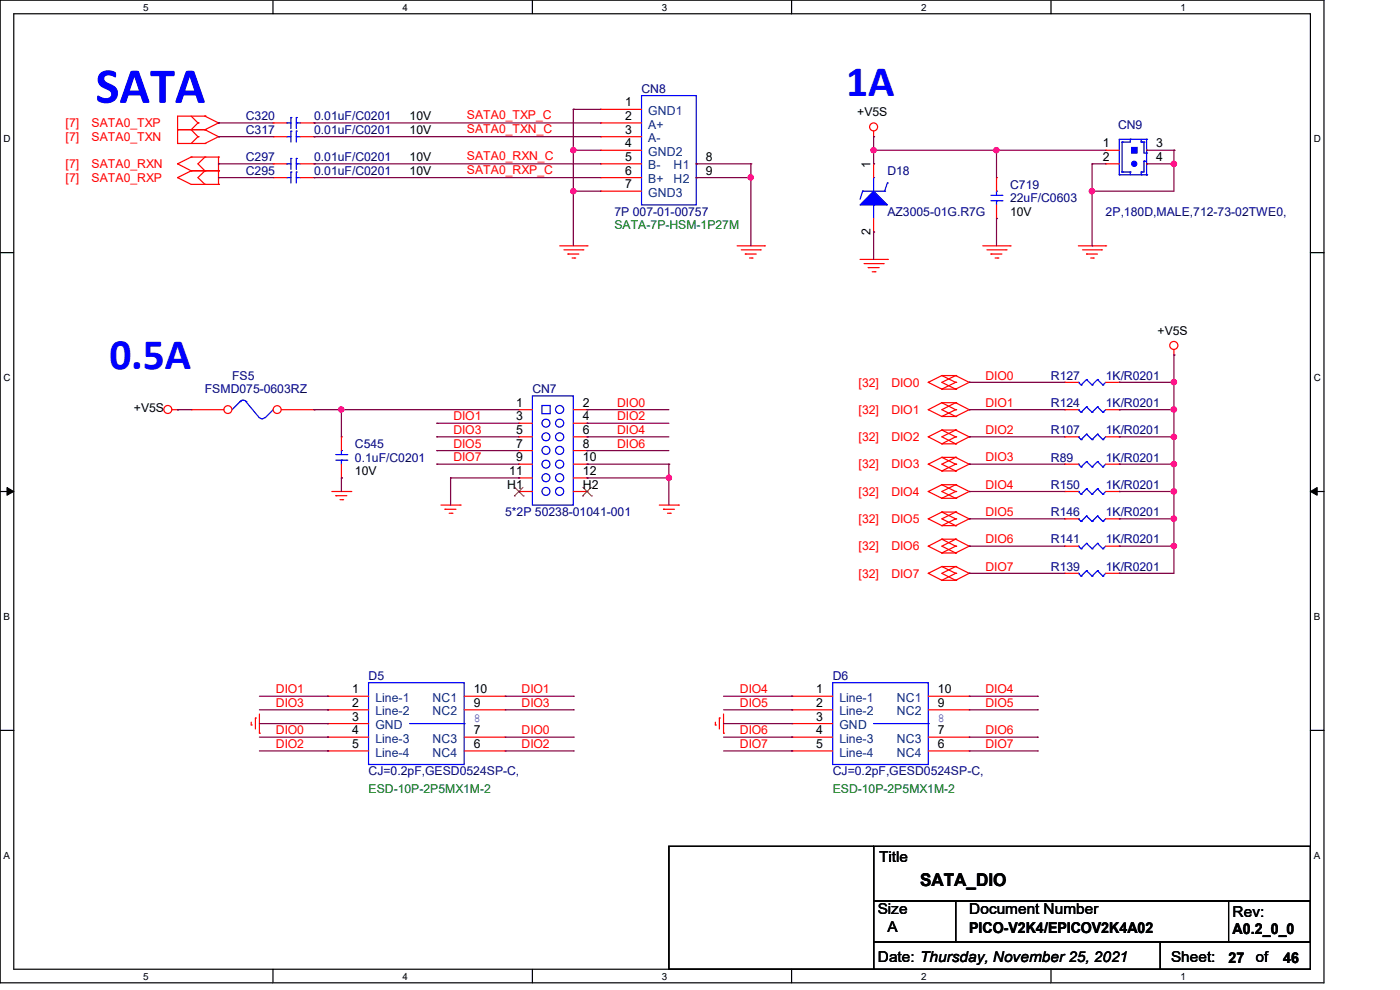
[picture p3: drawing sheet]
<svg xmlns="http://www.w3.org/2000/svg" width="297mm" height="210mm" viewBox="0 0 297 210" stroke-linecap="round" stroke-linejoin="round" font-family="sans-serif">
<path d="M0 0h280.9v208.5h-280.9zM2.9 2.9h275.1v202.7h-275.1z" fill="none" stroke="#000" stroke-width=".25"/>
<g fill="#fff">
<path d="M30.4 .3h1.1v2.4h-1.1z"/>
<path d="M30.4 205.9h1.1v2.3h-1.1z"/>
</g>
<path d="M57.9 0v2.9M57.9 205.6v2.9" fill="none" stroke="#000" stroke-width=".25"/>
<g fill="#fff">
<path d="M85.4 .3h1.1v2.4h-1.1z"/>
<path d="M85.4 205.9h1.1v2.3h-1.1z"/>
</g>
<path d="M112.9 0v2.9M112.9 205.6v2.9" fill="none" stroke="#000" stroke-width=".25"/>
<g fill="#fff">
<path d="M140.4 .3h1.2v2.4h-1.2z"/>
<path d="M140.4 205.9h1.2v2.3h-1.2z"/>
</g>
<path d="M167.9 0v2.9M167.9 205.6v2.9" fill="none" stroke="#000" stroke-width=".25"/>
<g fill="#fff">
<path d="M195.4 .3h1.2v2.4h-1.2z"/>
<path d="M195.4 205.9h1.2v2.3h-1.2z"/>
</g>
<path d="M223 0v2.9M223 205.6v2.9" fill="none" stroke="#000" stroke-width=".25"/>
<g fill="#fff">
<path d="M250.4 .3h1.2v2.4h-1.2z"/>
<path d="M250.4 205.9h1.2v2.3h-1.2z"/>
<path d="M.8 28.2h1.4v2.4h-1.4z"/>
<path d="M278.7 28.2h1.5v2.4h-1.5z"/>
<path d="M.8 78.9h1.4v2.3h-1.4z"/>
<path d="M278.7 78.9h1.5v2.3h-1.5z"/>
</g>
<path d="M0 53.6h2.9M278 53.6h2.9" fill="none" stroke="#000" stroke-width=".25"/>
<g fill="#fff">
<path d="M.8 129.6h1.3v2.3h-1.3z"/>
<path d="M278.7 129.6h1.4v2.3h-1.4z"/>
</g>
<path d="M0 104.3h2.9M278 104.3h2.9" fill="none" stroke="#000" stroke-width=".25"/>
<path d="M1.5 103.4l1.4 .9-1.4 .8zM278 104.3l1.4-.9v1.7z" fill="#000" stroke="#000" stroke-width=".21"/>
<g fill="#fff">
<path d="M.8 180.3h1.3v2.3h-1.3z"/>
<path d="M278.7 180.3h1.4v2.3h-1.4z"/>
</g>
<path d="M0 154.9h2.9M278 154.9h2.9M141.9 179.5h43.4v26.1h-43.4zM185.3 179.5h92.7v11.6h-92.7zM185.3 191.1h17.4v8.7h-17.4zM185.3 199.8h60.9v5.8h-60.9zM202.7 191.1h75.3v8.7h-75.3zM246.2 199.8h31.8v5.8h-31.8zM260.6 191.1h17.4v8.7h-17.4z" fill="none" stroke="#000" stroke-width=".25"/>
<g fill="none" stroke="#f00" stroke-width=".25">
<path d="M37.7 27.5h.1M37.7 30.4h.1M37.7 34.8h.1M37.7 37.7h.1M37.7 27.5h5.8M37.7 30.4h5.8M37.7 34.8l2.9 1.4M37.7 37.7l2.9 1.4h5.8M40.6 33.3h.1M40.6 36.2h.1M40.6 24.6l1.4 1.5M40.6 36.2h5.8"/>
<path d="M40.6 33.3l-2.9 1.5M40.6 33.3h5.8M40.6 36.2l-2.9 1.5M42 26.1h.1M42 29h.1M42 26.1l-1.4 1.4 1.4 1.5M42 29l-1.4 1.4M43.5 24.6h.1M43.5 27.5h.1M43.5 30.4h.1M43.5 36.2h.1M43.5 33.3h.1"/>
<path d="M43.5 39.1h.1M43.5 24.6h-5.8v5.8M43.5 24.6l2.9 1.5M43.5 27.5l2.9 1.5M43.5 33.3l-1.5 1.5 1.5 1.4M43.5 36.2l-1.5 1.5 1.5 1.4M46.4 26.1h.1M46.4 29h.1M46.4 36.2h.1M46.4 33.3h.1M46.4 39.1h.1M46.4 26.1l-2.9 1.4"/>
<path d="M46.4 29l-2.9 1.4M46.4 33.3v5.8M185.3 29h.1M185.3 27.8v1.2M118.7 52.2h5.8M119.6 53h4.1M120.5 53.9h.1M120.5 53.9h2.3M121.4 54.7h.5M121.9 54.7h.1M123.7 53h.1M124.5 52.2h.1"/>
<path d="M156.4 52.2h5.8M157.3 53h4M158.1 53.9h.1M158.1 53.9h2.3M159 54.7h.6M159.6 54.7h.1M161.3 53h.1M162.2 52.2h.1M182.5 55h5.8M183.3 55.9h4.1M184.2 56.8h.1M184.2 56.8h2.3"/>
<path d="M185 57.7h.6M185.6 57.7h.1M187.4 55.9h.1M188.3 55h.1M208.5 52.2h5.8M209.4 53h4M210.2 53.9h.1M210.2 53.9h2.4M211.1 54.7h.6M211.7 54.7h.1M213.4 53h.1M214.3 52.2h.1"/>
<path d="M228.8 52.2h5.8M229.7 53h4M230.5 53.9h.1M230.5 53.9h2.3M231.4 54.7h.5M231.9 54.7h.1M233.7 53h.1M234.6 52.2h.1M199.8 79.7h.1M199.8 79.7h2.9M199.8 79.7l-2.9 1.4M199.8 79.7l2.9 1.4"/>
<path d="M202.7 79.7h.1M202.7 79.7l2.9 1.4M202.7 79.7l-2.9 1.4 2.9 1.4M249 75.3h.1M249 74.2v1.1M36.5 86.9h1.2M37.7 86.9h.1M196.9 81.1h.1M196.9 86.9h.1M196.9 92.7h.1M196.9 98.5h.1M196.9 81.1l2.9 1.4"/>
<path d="M196.9 86.9l2.9 1.4M196.9 92.7l2.9 1.4M196.9 98.5l2.9 1.4M199.8 82.5h.1M199.8 85.4h.1M199.8 88.3h.1M199.8 91.2h.1M199.8 94.1h.1M199.8 97h.1M199.8 99.9h.1M199.8 82.5h2.9M199.8 85.4h2.9"/>
<path d="M199.8 85.4l-2.9 1.5M199.8 88.3h2.9M199.8 85.4l2.9 1.5M199.8 91.2h2.9M199.8 91.2l-2.9 1.5M199.8 94.1h2.9M199.8 91.2l2.9 1.5M199.8 97h2.9M199.8 97l-2.9 1.5M199.8 99.9h2.9M199.8 97l2.9 1.5M202.7 82.5h.1"/>
<path d="M202.7 81.1h.1M202.7 88.3h.1M202.7 85.4h.1M202.7 86.9h.1M202.7 94.1h.1M202.7 91.2h.1M202.7 92.7h.1M202.7 99.9h.1M202.7 97h.1M202.7 98.5h.1M202.7 81.1l-2.9 1.4M202.7 85.4l2.9 1.5"/>
<path d="M202.7 85.4l-2.9 1.5 2.9 1.4M202.7 86.9l-2.9 1.4M202.7 91.2l2.9 1.5M202.7 91.2l-2.9 1.5 2.9 1.4M202.7 92.7l-2.9 1.4M202.7 97l2.9 1.5M202.7 97l-2.9 1.5 2.9 1.4M202.7 98.5l-2.9 1.4M205.6 81.1h.1M205.6 86.9h.1M205.6 92.7h.1M205.6 98.5h.1"/>
<path d="M205.6 81.1l-2.9 1.4M205.6 86.9l-2.9 1.4M205.6 92.7l-2.9 1.4M205.6 98.5l-2.9 1.4M70.4 104.3h4M71.2 105.2h.1M71.2 105.2h2.4M72.1 106h.6M72.7 106h.1M74.4 104.3h.1M93.6 107.1h4M94.4 108h.1"/>
<path d="M94.4 108h2.3M95.3 108.9h.6M95.9 108.9h.1M97.6 107.1h.1M139.9 107.1h4M140.8 108h.1M140.8 108h2.3M141.6 108.9h.6M142.2 108.9h.1M143.9 107.1h.1M196.9 104.3h.1M196.9 110.1h.1"/>
<path d="M196.9 115.9h.1M196.9 104.3l2.9 1.4M196.9 110.1l2.9 1.4M196.9 115.9l2.9 1.4M199.8 102.8h.1M199.8 105.7h.1M199.8 108.6h.1M199.8 111.5h.1M199.8 114.4h.1M199.8 117.3h.1M199.8 102.8h2.9M199.8 102.8l-2.9 1.5"/>
<path d="M199.8 105.7h2.9M199.8 102.8l2.9 1.5M199.8 108.6h2.9M199.8 108.6l-2.9 1.5M199.8 111.5h2.9M199.8 108.6l2.9 1.5M199.8 114.4h2.9M199.8 114.4l-2.9 1.5M199.8 117.3h2.9M199.8 114.4l2.9 1.5M202.7 105.7h.1M202.7 102.8h.1"/>
<path d="M202.7 104.3h.1M202.7 111.5h.1M202.7 108.6h.1M202.7 110.1h.1M202.7 117.3h.1M202.7 114.4h.1M202.7 115.9h.1M202.7 102.8l2.9 1.5M202.7 102.8l-2.9 1.5 2.9 1.4M202.7 104.3l-2.9 1.4M202.7 108.6l2.9 1.5M202.7 108.6l-2.9 1.5 2.9 1.4"/>
<path d="M202.7 110.1l-2.9 1.4M202.7 114.4l2.9 1.5M202.7 114.4l-2.9 1.5 2.9 1.4M202.7 115.9l-2.9 1.4M205.6 104.3h.1M205.6 110.1h.1M205.6 115.9h.1M205.6 104.3l-2.9 1.4M205.6 110.1l-2.9 1.4M205.6 115.9l-2.9 1.4M196.9 121.6h.1M196.9 121.6l2.9 1.5"/>
<path d="M199.8 120.2h.1M199.8 123.1h.1M199.8 120.2h2.9M199.8 120.2l-2.9 1.4M199.8 123.1h2.9M199.8 120.2l2.9 1.4M202.7 123.1h.1M202.7 120.2h.1M202.7 121.6h.1M202.7 120.2l2.9 1.4M202.7 120.2l-2.9 1.4 2.9 1.5M202.7 121.6l-2.9 1.5"/>
<path d="M205.6 121.6h.1M205.6 121.6l-2.9 1.5M53.3 153.8h.1M53.3 153.2v.6M54.2 152.3h.1M54.2 152.3v2.3M55 155.5h.1M55 151.5v4M151.8 153.8h.1M151.8 153.2v.6M152.6 152.3h.1M152.6 152.3v2.3"/>
<path d="M153.5 155.5h.1M153.5 151.5v4"/>
<circle cx="185.3" cy="26.9" r=".85"/>
<circle cx="249" cy="73.3" r=".86"/>
<circle cx="35.6" cy="86.9" r=".85"/>
</g>
<path d="M50.9 85.1l.7-.2 .6 .2M51 85.2h.1M51 85.2l-1.8 1.7M52.2 85.2h.1M52.2 85.2l2.8 3.4M56.1 88.6a.58 .58 0 0 1-1 0M58 86.9h.1M58 86.9l-1.8 1.7" fill="none" stroke="#00f" stroke-width=".25"/>
<circle cx="48.4" cy="86.9" r=".84" fill="#fff" stroke="#f00" stroke-width=".25"/>
<path d="M40.6 86.9h.1M40.6 86.9h6.9" fill="none" stroke="#f00" stroke-width=".25"/>
<circle cx="58.8" cy="86.9" r=".84" fill="#fff" stroke="#f00" stroke-width=".25"/>
<g fill="none" stroke="#f00" stroke-width=".25">
<path d="M58 26.1h.1M58 29h.1M58 34.8h.1M58 37.7h.1M58 26.1h2.8M58 29h2.8M58 34.8h2.8M58 37.7h2.8M63.7 26.1h2.9M63.7 29h2.9M63.7 34.8h2.9M63.7 37.7h2.9"/>
<path d="M66.6 26.1h.1M66.6 29h.1M66.6 34.8h.1M66.6 37.7h.1M127.4 23.2h.1M127.4 26.1h.1M127.4 29h.1M127.4 31.9h.1M127.4 34.8h.1M127.4 37.7h.1M127.4 26.1h8.7M127.4 23.2h8.7"/>
<path d="M127.4 29h8.7M127.4 31.9h8.7M127.4 34.8h8.7M127.4 37.7h8.7M147.7 34.8h.1M147.7 37.7h.1M185.3 34.8h.1M185.3 34.8v2.9M211.4 37.7h.1M211.4 37.7v2.9M234.6 31.9h.1M234.6 34.8h.1"/>
<path d="M234.6 31.9h2.8M234.6 34.8h2.8M243.2 31.9h.1M243.2 34.8h.1M127.4 40.6h.1M127.4 40.6h8.7M185.3 49.2h.1M185.3 46.4v2.8M211.4 46.4h.1M211.4 43.5v2.9M59.7 86.9h6.9M66.6 86.9h.1"/>
<path d="M72.4 92.7h.1M72.4 92.7v2.9M72.4 98.5v2.9M110.1 86.9h.1M110.1 89.8h.1M110.1 92.7h.1M110.1 95.6h.1M110.1 98.5h.1M110.1 86.9h2.8M110.1 89.8h2.8M110.1 92.7h2.8M110.1 95.6h2.8"/>
<path d="M110.1 98.5h2.8M121.6 86.9h2.9M121.6 89.8h2.9M121.6 92.7h2.9M121.6 95.6h2.9M121.6 98.5h2.9M124.5 86.9h.1M124.5 89.8h.1M124.5 92.7h.1M124.5 95.6h.1M124.5 98.5h.1M225.9 81.1h.1"/>
<path d="M225.9 86.9h.1M225.9 92.7h.1M225.9 98.5h.1M225.9 86.9h2.9M225.9 92.7h2.9M225.9 98.5h2.9M225.9 81.1h2.9M234.6 86.9h2.8M234.6 92.7h2.8M234.6 98.5h2.8M234.6 81.1h2.8M237.4 81.1h.1"/>
<path d="M237.4 86.9h.1M237.4 92.7h.1M237.4 98.5h.1M72.4 101.4h.1M110.1 101.4h.1M110.1 104.3h.1M110.1 101.4h2.8M110.1 104.3h2.8M121.6 101.4h2.9M121.6 104.3h2.9M124.5 101.4h.1M124.5 104.3h.1"/>
<path d="M225.9 110.1h.1M225.9 115.9h.1M225.9 104.3h.1M225.9 110.1h2.9M225.9 104.3h2.9M225.9 115.9h2.9M234.6 110.1h2.8M234.6 104.3h2.8M234.6 115.9h2.8M237.4 110.1h.1M237.4 115.9h.1M237.4 104.3h.1"/>
<path d="M225.9 121.6h.1M225.9 121.6h2.9M234.6 121.6h2.8M237.4 121.6h.1M69.5 147.7h.1M69.5 150.6h.1M69.5 153.5h.1M69.5 156.4h.1M69.5 159.3h.1M69.5 147.7h8.7M69.5 150.6h8.7M69.5 153.5h8.7"/>
<path d="M69.5 156.4h8.7M69.5 159.3h8.7M98.5 147.7h8.6M98.5 150.6h8.6M98.5 156.4h8.6M98.5 159.3h8.6M107.1 150.6h.1M107.1 156.4h.1M107.1 159.3h.1M107.1 147.7h.1M168 147.7h.1M168 150.6h.1"/>
<path d="M168 153.5h.1M168 156.4h.1M168 159.3h.1M168 147.7h8.7M168 150.6h8.7M168 153.5h8.7M168 156.4h8.7M168 159.3h8.7M196.9 147.7h8.7M196.9 150.6h8.7M196.9 156.4h8.7M196.9 159.3h8.7"/>
<path d="M205.6 150.6h.1M205.6 156.4h.1M205.6 159.3h.1M205.6 147.7h.1"/>
</g>
<g fill="none" stroke="#00f" stroke-width=".25">
<path d="M60.8 26.1h.1M60.8 29h.1M60.8 34.8h.1M60.8 37.7h.1M60.8 26.1h.9M60.8 29h.9M60.8 34.8h.9M60.8 37.7h.9M61.7 24.9h.1M61.7 27.8h.1M61.7 33.6h.1M61.7 36.5h.1"/>
<path d="M61.7 24.9v2.4M61.7 27.8v2.3M61.7 33.6v2.3M61.7 36.5v2.3M62.9 24.9h.1M62.9 26.1h.1M62.9 27.8h.1M62.9 29h.1M62.9 33.6h.1M62.9 34.8h.1M62.9 36.5h.1M62.9 37.7h.1"/>
<path d="M62.9 26.1h.8M62.9 24.9v2.4M62.9 27.8v2.3M62.9 33.6v2.3M62.9 36.5v2.3M62.9 29h.8M62.9 34.8h.8M62.9 37.7h.8M136.1 20.3h11.6v23.2h-11.6zM185.3 37.7h.1M185.3 37.7v2.9M188.3 38.8h.1"/>
<path d="M188.3 38.8l-.6 1.8M237.4 37.1h.1M237.4 37.1h5.8M238 36.5h.1M238 30.1h.1M238 30.1v6.4M238 36.5h1.8M239.8 36.5h.1M239.8 29.5h.1M239.8 29.5v.6h-1.8M239.8 36.5v.6M242.1 30.1h.1"/>
<path d="M242.1 37.1h.1M242.1 36.5h.1M242.1 30.1h.6M242.1 29.5v.6M242.1 36.5v.6M242.7 30.1h.1M242.7 34.2h.1M242.7 30.1v2.4h.5M242.7 34.2v2.3h-.6M242.7 34.2h.5M243.2 29.5h.1M243.2 37.1h.1"/>
<path d="M243.2 32.5h.1M243.2 29.5h-5.8v7.6M243.2 29.5v7.6M183 40.6h.1M183 40.6l-.5 1.7M183 40.6h4.7M185.3 43.5h.1M185.3 43.5v2.9M187.7 40.6h.1M210.2 41.4h2.4M210.2 42.6h2.4M211.4 40.6h.1"/>
<path d="M211.4 42.6h.1M211.4 40.6v.8M211.4 42.6v.9M212.6 41.4h.1M212.6 42.6h.1M71.2 96.4h2.4M71.2 97.6h2.4M72.4 95.6h.1M72.4 97.6h.1M72.4 95.6v.8M72.4 97.6v.9M73.6 96.4h.1"/>
<path d="M73.6 97.6h.1M112.9 84h8.7v23.1h-8.7zM115 86h1.7v1.8h-1.7zM228.8 81.1h.1M228.8 86.9h.1M228.8 92.7h.1M228.8 98.5h.1M228.8 81.1l.6 .6M228.8 86.9l.6 .6M228.8 92.7l.6 .6M228.8 98.5l.6 .6M229.4 81.7h.1"/>
<path d="M229.4 87.5h.1M229.4 93.3h.1M229.4 99.1h.1M230.5 80.5h.1M230.5 86.3h.1M230.5 92.1h.1M230.5 97.9h.1M230.5 80.5l-1.1 1.2M230.5 80.5l1.2 1.2M230.5 86.3l-1.1 1.2M230.5 86.3l1.2 1.2M230.5 92.1l-1.1 1.2"/>
<path d="M230.5 92.1l1.2 1.2M230.5 97.9l-1.1 1.2M230.5 97.9l1.2 1.2M231.7 81.7h.1M231.7 87.5h.1M231.7 93.3h.1M231.7 99.1h.1M232.8 80.5h.1M232.8 86.3h.1M232.8 92.1h.1M232.8 97.9h.1M232.8 80.5l1.2 1.2"/>
<path d="M232.8 80.5l-1.1 1.2M232.8 86.3l1.2 1.2M232.8 86.3l-1.1 1.2M232.8 92.1l1.2 1.2M232.8 92.1l-1.1 1.2M232.8 97.9l1.2 1.2M232.8 97.9l-1.1 1.2M234 81.7h.1M234 87.5h.1M234 93.3h.1M234 99.1h.1M234.6 81.1l-.6 .6"/>
<path d="M234.6 86.9l-.6 .6M234.6 92.7l-.6 .6M234.6 98.5l-.6 .6M228.8 110.1h.1M228.8 115.9h.1M228.8 104.3h.1M228.8 110.1l.6 .5M228.8 115.9l.6 .5M228.8 104.3l.6 .6M229.4 110.6h.1M229.4 116.4h.1M229.4 104.9h.1"/>
<path d="M230.5 109.5h.1M230.5 115.3h.1M230.5 103.7h.1M230.5 109.5l-1.1 1.1M230.5 109.5l1.2 1.1M230.5 115.3l-1.1 1.1M230.5 115.3l1.2 1.1M230.5 103.7l-1.1 1.2M230.5 103.7l1.2 1.2M231.7 110.6h.1M231.7 116.4h.1M231.7 104.9h.1"/>
<path d="M232.8 109.5h.1M232.8 115.3h.1M232.8 103.7h.1M232.8 109.5l1.2 1.1M232.8 109.5l-1.1 1.1M232.8 115.3l1.2 1.1M232.8 115.3l-1.1 1.1M232.8 103.7l1.2 1.2M232.8 103.7l-1.1 1.2M234 110.6h.1M234 116.4h.1M234 104.9h.1"/>
<path d="M234.6 110.1l-.6 .5M234.6 115.9l-.6 .5M234.6 104.3l-.6 .6M228.8 121.6h.1M228.8 121.6l.6 .6M229.4 122.2h.1M230.5 121.1h.1M230.5 121.1l-1.1 1.1M230.5 121.1l1.2 1.1M231.7 122.2h.1M232.8 121.1h.1M232.8 121.1l1.2 1.1"/>
<path d="M232.8 121.1l-1.1 1.1M234 122.2h.1M234.6 121.6l-.6 .6M78.2 144.8h20.3v17.4h-20.3zM86.9 153.5h11.6M98.5 153.5h.1M176.7 144.8h20.2v17.4h-20.2zM185.3 153.5h11.6M196.9 153.5h.1"/>
<circle cx="115.8" cy="98.5" r=".85"/>
<circle cx="115.8" cy="92.7" r=".85"/>
<circle cx="115.8" cy="95.5" r=".85"/>
<circle cx="115.8" cy="89.8" r=".85"/>
<circle cx="118.7" cy="89.8" r=".86"/>
<circle cx="118.7" cy="86.9" r=".86"/>
<circle cx="118.7" cy="98.5" r=".86"/>
<circle cx="118.7" cy="92.7" r=".86"/>
<circle cx="118.7" cy="95.6" r=".86"/>
<circle cx="115.8" cy="104.2" r=".85"/>
<circle cx="115.8" cy="101.3" r=".85"/>
<circle cx="118.7" cy="104.3" r=".86"/>
<circle cx="118.7" cy="101.4" r=".86"/>
</g>
<path d="M109.1 105.2h.1M109.2 103.4l1.8 1.8M111 103.4l-1.9 1.8M111 105.2h.1M123.6 105.2h.1M123.7 103.4l1.8 1.8M125.4 103.4l-1.8 1.8M125.5 105.2h.1" fill="none" stroke="#804000" stroke-width=".21"/>
<g fill="#00f" stroke="#00f" stroke-width=".25">
<path d="M185.3 40.6l3 2.9h-5.8z"/>
<path d="M240.1 31.3h1.1v1.2h-1.1z" fill-rule="evenodd"/>
<circle cx="240.6" cy="34.8" r=".55"/>
</g>
<g fill="none" stroke="#800040" stroke-width=".25">
<path d="M46.4 26.1h.1M46.4 29h.1M46.4 34.8h.1M46.4 37.7h.1M46.4 26.1h11.6M46.4 29h11.6M46.4 34.8h11.6M46.4 37.7h11.6M66.6 26.1h.1M66.6 29h.1M66.6 34.8h.1M66.6 37.7h.1"/>
<path d="M66.6 26.1h60.8M66.6 29h60.8M66.6 34.8h60.8M66.6 37.7h60.8M121.6 23.2h.1M121.6 31.9h.1M121.6 23.2v29M121.6 23.2h5.8M121.6 31.9h5.8M147.7 34.8h.1M147.7 37.7h.1M147.7 34.8h11.6"/>
<path d="M147.7 37.7h11.6M159.3 34.8h.1M159.3 37.7h.1M159.3 34.8v17.4M185.3 29h.1M185.3 34.8h.1M185.3 31.9h.1M185.3 31.9h49.3M185.3 29v5.8M211.4 31.9h.1M211.4 31.9v5.8M231.7 34.8h.1"/>
<path d="M231.7 34.8h2.9M231.7 34.8v17.4M243.2 31.9h5.8M243.2 34.8h5.8M249 31.9h.1M249 34.8h.1M249 31.9v8.7h-17.3M121.6 40.6h.1M121.6 40.6h5.8M185.3 49.2h.1M185.3 49.2v5.8M211.4 46.4h.1"/>
<path d="M211.4 46.4v5.8M231.7 40.6h.1M231.7 52.2h.1M249 75.3h.1M249 75.3v46.3h-11.6M37.7 86.9h.1M37.7 86.9h2.9M66.6 86.9h.1M66.6 86.9h43.5M72.4 86.9h.1M72.4 86.9v5.8M92.7 89.8h.1"/>
<path d="M92.7 92.7h.1M92.7 95.6h.1M92.7 98.5h.1M92.7 89.8h17.4M92.7 92.7h17.4M92.7 95.6h17.4M92.7 98.5h17.4M124.5 86.9h.1M124.5 89.8h.1M124.5 92.7h.1M124.5 95.6h.1M124.5 98.5h.1"/>
<path d="M124.5 86.9h17.4M124.5 89.8h17.4M124.5 92.7h17.4M124.5 95.6h17.4M124.5 98.5h17.4M141.9 98.5h.1M141.9 98.5v8.6M205.6 81.1h.1M205.6 86.9h.1M205.6 92.7h.1M205.6 98.5h.1M205.6 86.9h20.3"/>
<path d="M205.6 92.7h20.3M205.6 98.5h20.3M205.6 81.1h20.3M237.4 81.1h.1M237.4 86.9h.1M237.4 92.7h.1M237.4 98.5h.1M237.4 86.9h11.6M237.4 92.7h11.6M237.4 98.5h11.6M237.4 81.1h11.6M249 81.1h.1"/>
<path d="M249 86.9h.1M249 92.7h.1M249 98.5h.1M72.4 101.4h.1M72.4 101.4v2.9M95.6 101.4h.1M95.6 101.4v5.7M95.6 101.4h14.5M110.1 101.4h.1M124.5 101.4h.1M124.5 101.4h17.4M141.9 101.4h.1"/>
<path d="M205.6 104.3h.1M205.6 110.1h.1M205.6 115.9h.1M205.6 104.3h20.3M205.6 110.1h20.3M205.6 115.9h20.3M237.4 104.3h.1M237.4 110.1h.1M237.4 115.9h.1M237.4 104.3h11.6M237.4 110.1h11.6M237.4 115.9h11.6"/>
<path d="M249 104.3h.1M249 110.1h.1M249 115.9h.1M205.6 121.6h.1M205.6 121.6h20.3M237.4 121.6h.1M55 153.5h14.5M55 147.7h14.5M55 150.6h14.5M55 156.4h14.5M55 159.3h14.5M69.5 153.5h.1"/>
<path d="M69.5 147.7h.1M69.5 150.6h.1M69.5 159.3h.1M69.5 156.4h.1M107.1 147.7h14.5M107.1 150.6h14.5M107.1 156.4h14.5M107.1 159.3h14.5M121.6 147.7h.1M121.6 150.6h.1M121.6 159.3h.1M121.6 156.4h.1"/>
<path d="M153.5 153.5h14.5M153.5 147.7h14.5M153.5 150.6h14.5M153.5 156.4h14.5M153.5 159.3h14.5M168 147.7h.1M168 150.6h.1M168 153.5h.1M168 156.4h.1M168 159.3h.1M205.6 147.7h14.5M205.6 150.6h14.5"/>
<path d="M205.6 156.4h14.5M205.6 159.3h14.5M220.1 147.7h.1M220.1 150.6h.1M220.1 156.4h.1M220.1 159.3h.1"/>
</g>
<g fill="#f0f" stroke="#f0f" stroke-width=".25">
<circle cx="121.6" cy="31.9" r=".55"/>
<circle cx="121.6" cy="40.6" r=".55"/>
<circle cx="159.3" cy="37.6" r=".55"/>
<circle cx="185.3" cy="31.9" r=".55"/>
<circle cx="211.4" cy="31.9" r=".55"/>
<circle cx="231.6" cy="40.6" r=".55"/>
<circle cx="249" cy="34.8" r=".56"/>
<circle cx="72.4" cy="86.9" r=".55"/>
<circle cx="141.9" cy="101.3" r=".55"/>
<circle cx="249" cy="81.1" r=".56"/>
<circle cx="249" cy="86.9" r=".56"/>
<circle cx="249" cy="92.7" r=".56"/>
<circle cx="249" cy="98.5" r=".56"/>
<circle cx="249" cy="110" r=".56"/>
<circle cx="249" cy="104.2" r=".56"/>
<circle cx="249" cy="115.8" r=".56"/>
</g>
<text font-size="10.7" fill="#00f" x="20.3" y="21.8">SATA</text>
<g font-size="9.2" fill="#00f">
<text x="179.5" y="20.4">1A</text>
<text x="23.2" y="78.3">0.5A</text>
</g>
<text font-size="3.7" x="195.2" y="188">SATA_DIO</text>
<g font-size="3.2">
<text x="186.5" y="183">Title</text>
<text x="186.2" y="194">Size</text>
<text x="188.3" y="197.7">A</text>
<text x="205.6" y="197.9">PICO-V2K4/EPICOV2K4A02</text>
<text x="205.6" y="194">Document Number</text>
<text x="261.5" y="194.6">Rev:</text>
<text x="261.5" y="198.2">A0.2_0_0</text>
<text x="186.2" y="204.1">Date: Thursday, November 25, 2021</text>
<text x="248.5" y="204.1">Sheet:</text>
<text x="260.6" y="204.2">27</text>
<text x="266.4" y="204.1">of</text>
<text x="272.2" y="204.2">46</text>
</g>
<g font-size="2.6">
<text x="132.6" y="22.6">1</text>
<text x="86.9" y="25.5">10V</text>
<text x="86.9" y="28.4">10V</text>
<text x="132.6" y="25.4">2</text>
<text x="132.6" y="28.4">3</text>
<text x="181.9" y="24.6">+V5S</text>
<text x="86.9" y="34.2">10V</text>
<text x="132.6" y="31.2">4</text>
<text x="132.6" y="34.1">5</text>
<text x="149.7" y="34.1">8</text>
<text x="184.7" y="35.6" transform="rotate(-90 184.7 35.6)">1</text>
<text x="234" y="31.2">1</text>
<text x="234" y="34.1">2</text>
<text x="245.3" y="31.2">3</text>
<text x="245.3" y="34.1">4</text>
<text x="86.9" y="37.1">10V</text>
<text x="132.6" y="37">6</text>
<text x="132.6" y="39.9">7</text>
<text x="149.7" y="37">9</text>
<text x="214.3" y="45.8">10V</text>
<text x="184.7" y="49.8" transform="rotate(-90 184.7 49.8)">2</text>
<text x="245.6" y="71">+V5S</text>
<text x="28.4" y="87.5">+V5S</text>
<text x="109.5" y="86.3">1</text>
<text x="109.5" y="89.2">3</text>
<text x="123.7" y="86.3">2</text>
<text x="123.7" y="89.2">4</text>
<text x="109.5" y="92">5</text>
<text x="109.5" y="95">7</text>
<text x="123.7" y="92">6</text>
<text x="123.7" y="95">8</text>
<text x="75.3" y="100.8">10V</text>
<text x="108" y="100.8">11</text>
<text x="109.5" y="97.8">9</text>
<text x="123.7" y="97.8">10</text>
<text x="123.7" y="100.8">12</text>
<text x="107.6" y="103.6">H1</text>
<text x="123.7" y="103.6">H2</text>
<text x="74.7" y="147.1">1</text>
<text x="74.7" y="149.9">2</text>
<text x="100.5" y="149.9">9</text>
<text x="100.5" y="147.1">10</text>
<text x="173.2" y="147.1">1</text>
<text x="173.2" y="149.9">2</text>
<text x="199" y="149.9">9</text>
<text x="199" y="147.1">10</text>
<text x="74.7" y="152.9">3</text>
<text x="74.7" y="155.7">4</text>
<text x="100.5" y="155.7">7</text>
<text x="173.2" y="152.9">3</text>
<text x="173.2" y="155.7">4</text>
<text x="199" y="155.7">7</text>
<text x="74.7" y="158.7">5</text>
<text x="100.5" y="158.7">6</text>
<text x="173.2" y="158.7">5</text>
<text x="199" y="158.7">6</text>
</g>
<g font-size="2.6" fill="#000080">
<text x="136.1" y="19.7">CN8</text>
<text x="52.2" y="25.5">C320</text>
<text x="52.2" y="28.4">C317</text>
<text x="66.6" y="25.5">0.01uF/C0201</text>
<text x="66.6" y="28.4">0.01uF/C0201</text>
<text x="237.2" y="27.3">CN9</text>
<text x="52.2" y="34.2">C297</text>
<text x="66.6" y="34.2">0.01uF/C0201</text>
<text x="52.2" y="37.1">C295</text>
<text x="66.6" y="37.1">0.01uF/C0201</text>
<text x="188.3" y="37.1">D18</text>
<text x="214.3" y="40">C719</text>
<text x="130.3" y="45.8">7P 007-01-00757</text>
<text x="188.3" y="45.8">AZ3005-01G.R7G</text>
<text x="214.3" y="42.9">22uF/C0603</text>
<text x="234.6" y="45.8">2P,180D,MALE,712-73-02TWE0,</text>
<text x="43.5" y="83.4">FSMD075-0603RZ</text>
<text x="49.2" y="80.5">FS5</text>
<text x="112.9" y="83.4">CN7</text>
<text x="223" y="80.5">R127</text>
<text x="234.6" y="80.5">1K/R0201</text>
<text x="223" y="86.3">R124</text>
<text x="234.6" y="86.3">1K/R0201</text>
<text x="75.3" y="95">C545</text>
<text x="223" y="92.1">R107</text>
<text x="234.6" y="92.1">1K/R0201</text>
<text x="75.3" y="97.9">0.1uF/C0201</text>
<text x="223" y="97.9">R89</text>
<text x="234.6" y="97.9">1K/R0201</text>
<text x="223" y="103.7">R150</text>
<text x="234.6" y="103.7">1K/R0201</text>
<text x="107.1" y="109.5">5*2P 50238-01041-001</text>
<text x="223" y="109.5">R146</text>
<text x="234.6" y="109.5">1K/R0201</text>
<text x="223" y="115.3">R141</text>
<text x="234.6" y="115.3">1K/R0201</text>
<text x="223" y="121.1">R139</text>
<text x="234.6" y="121.1">1K/R0201</text>
<text x="78.2" y="144.2">D5</text>
<text x="176.7" y="144.2">D6</text>
<text x="78.2" y="164.5">CJ=0.2pF,GESD0524SP-C,</text>
<text x="176.7" y="164.5">CJ=0.2pF,GESD0524SP-C,</text>
</g>
<g font-size="2.6" fill="#f00">
<text x="13.9" y="27">[7]</text>
<text x="13.9" y="29.8">[7]</text>
<text x="19.4" y="27">SATA0_TXP</text>
<text x="19.4" y="29.8">SATA0_TXN</text>
<text x="99.1" y="25.3">SATA0_TXP_C</text>
<text x="99.1" y="28.2">SATA0_TXN_C</text>
<text x="13.9" y="35.6">[7]</text>
<text x="19.4" y="35.6">SATA0_RXN</text>
<text x="99.1" y="34">SATA0_RXN_C</text>
<text x="13.9" y="38.6">[7]</text>
<text x="19.4" y="38.6">SATA0_RXP</text>
<text x="99.1" y="36.9">SATA0_RXP_C</text>
<text x="182.2" y="82">[32]</text>
<text x="189.1" y="82">DIO0</text>
<text x="209.1" y="80.5">DIO0</text>
<text x="96.2" y="89.2">DIO1</text>
<text x="130.9" y="86.3">DIO0</text>
<text x="130.9" y="89.2">DIO2</text>
<text x="182.2" y="87.8">[32]</text>
<text x="189.1" y="87.8">DIO1</text>
<text x="209.1" y="86.3">DIO1</text>
<text x="96.2" y="92.1">DIO3</text>
<text x="96.2" y="95">DIO5</text>
<text x="130.9" y="92.1">DIO4</text>
<text x="130.9" y="95">DIO6</text>
<text x="182.2" y="93.6">[32]</text>
<text x="189.1" y="93.6">DIO2</text>
<text x="209.1" y="92.1">DIO2</text>
<text x="96.2" y="97.9">DIO7</text>
<text x="182.2" y="99.4">[32]</text>
<text x="189.1" y="99.4">DIO3</text>
<text x="209.1" y="97.9">DIO3</text>
<text x="182.2" y="105.2">[32]</text>
<text x="189.1" y="105.2">DIO4</text>
<text x="209.1" y="103.7">DIO4</text>
<text x="182.2" y="111">[32]</text>
<text x="189.1" y="111">DIO5</text>
<text x="209.1" y="109.5">DIO5</text>
<text x="182.2" y="116.7">[32]</text>
<text x="189.1" y="116.7">DIO6</text>
<text x="209.1" y="115.3">DIO6</text>
<text x="182.2" y="122.5">[32]</text>
<text x="189.1" y="122.5">DIO7</text>
<text x="209.1" y="121">DIO7</text>
<text x="58.5" y="147.1">DIO1</text>
<text x="58.5" y="150">DIO3</text>
<text x="110.7" y="147.1">DIO1</text>
<text x="110.7" y="150">DIO3</text>
<text x="157" y="147.1">DIO4</text>
<text x="157" y="150">DIO5</text>
<text x="209.1" y="147.1">DIO4</text>
<text x="209.1" y="150">DIO5</text>
<text x="58.5" y="155.8">DIO0</text>
<text x="110.7" y="155.8">DIO0</text>
<text x="157" y="155.8">DIO6</text>
<text x="209.1" y="155.8">DIO6</text>
<text x="58.5" y="158.7">DIO2</text>
<text x="110.7" y="158.7">DIO2</text>
<text x="157" y="158.7">DIO7</text>
<text x="209.1" y="158.7">DIO7</text>
</g>
<g font-size="2.6" fill="#004080">
<text x="137.5" y="24.4">GND1</text>
<text x="137.5" y="27.3">A+</text>
<text x="137.5" y="30.2">A-</text>
<text x="137.5" y="33.1">GND2</text>
<text x="137.5" y="35.9">B-</text>
<text x="142.9" y="35.9">H1</text>
<text x="137.5" y="38.9">B+</text>
<text x="137.5" y="41.7">GND3</text>
<text x="142.9" y="38.9">H2</text>
<text x="79.6" y="148.9">Line-1</text>
<text x="91.8" y="148.9">NC1</text>
<text x="178.1" y="148.9">Line-1</text>
<text x="190.2" y="148.9">NC1</text>
<text x="79.6" y="151.8">Line-2</text>
<text x="79.6" y="154.7">GND</text>
<text x="91.8" y="151.8">NC2</text>
<text x="178.1" y="151.8">Line-2</text>
<text x="178.1" y="154.7">GND</text>
<text x="190.2" y="151.8">NC2</text>
<text x="79.6" y="157.6">Line-3</text>
<text x="79.6" y="160.5">Line-4</text>
<text x="91.8" y="157.6">NC3</text>
<text x="91.8" y="160.5">NC4</text>
<text x="178.1" y="157.6">Line-3</text>
<text x="178.1" y="160.5">Line-4</text>
<text x="190.2" y="157.6">NC3</text>
<text x="190.2" y="160.5">NC4</text>
</g>
<g font-size="2.6" fill="#008000">
<text x="130.3" y="48.7">SATA-7P-HSM-1P27M</text>
<text x="78.2" y="168.3">ESD-10P-2P5MX1M-2</text>
<text x="176.7" y="168.3">ESD-10P-2P5MX1M-2</text>
</g>
<g font-size="2.6" fill="#00f">
<text x="100.5" y="153.2">8</text>
<text x="199" y="153.2">8</text>
</g>
<g font-size="2.1">
<text x="30.4" y="2.2">5</text>
<text x="85.4" y="2.2">4</text>
<text x="140.4" y="2.2">3</text>
<text x="195.4" y="2.2">2</text>
<text x="250.4" y="2.2">1</text>
<text x=".8" y="30.1">D</text>
<text x="278.7" y="30.1">D</text>
<text x=".8" y="80.8">C</text>
<text x="278.7" y="80.8">C</text>
<text x=".8" y="131.5">B</text>
<text x="278.7" y="131.5">B</text>
<text x=".8" y="182.2">A</text>
<text x="278.7" y="182.2">A</text>
<text x="30.4" y="207.8">5</text>
<text x="85.4" y="207.8">4</text>
<text x="140.4" y="207.8">3</text>
<text x="195.4" y="207.8">2</text>
<text x="250.4" y="207.8">1</text>
</g>
</svg>
